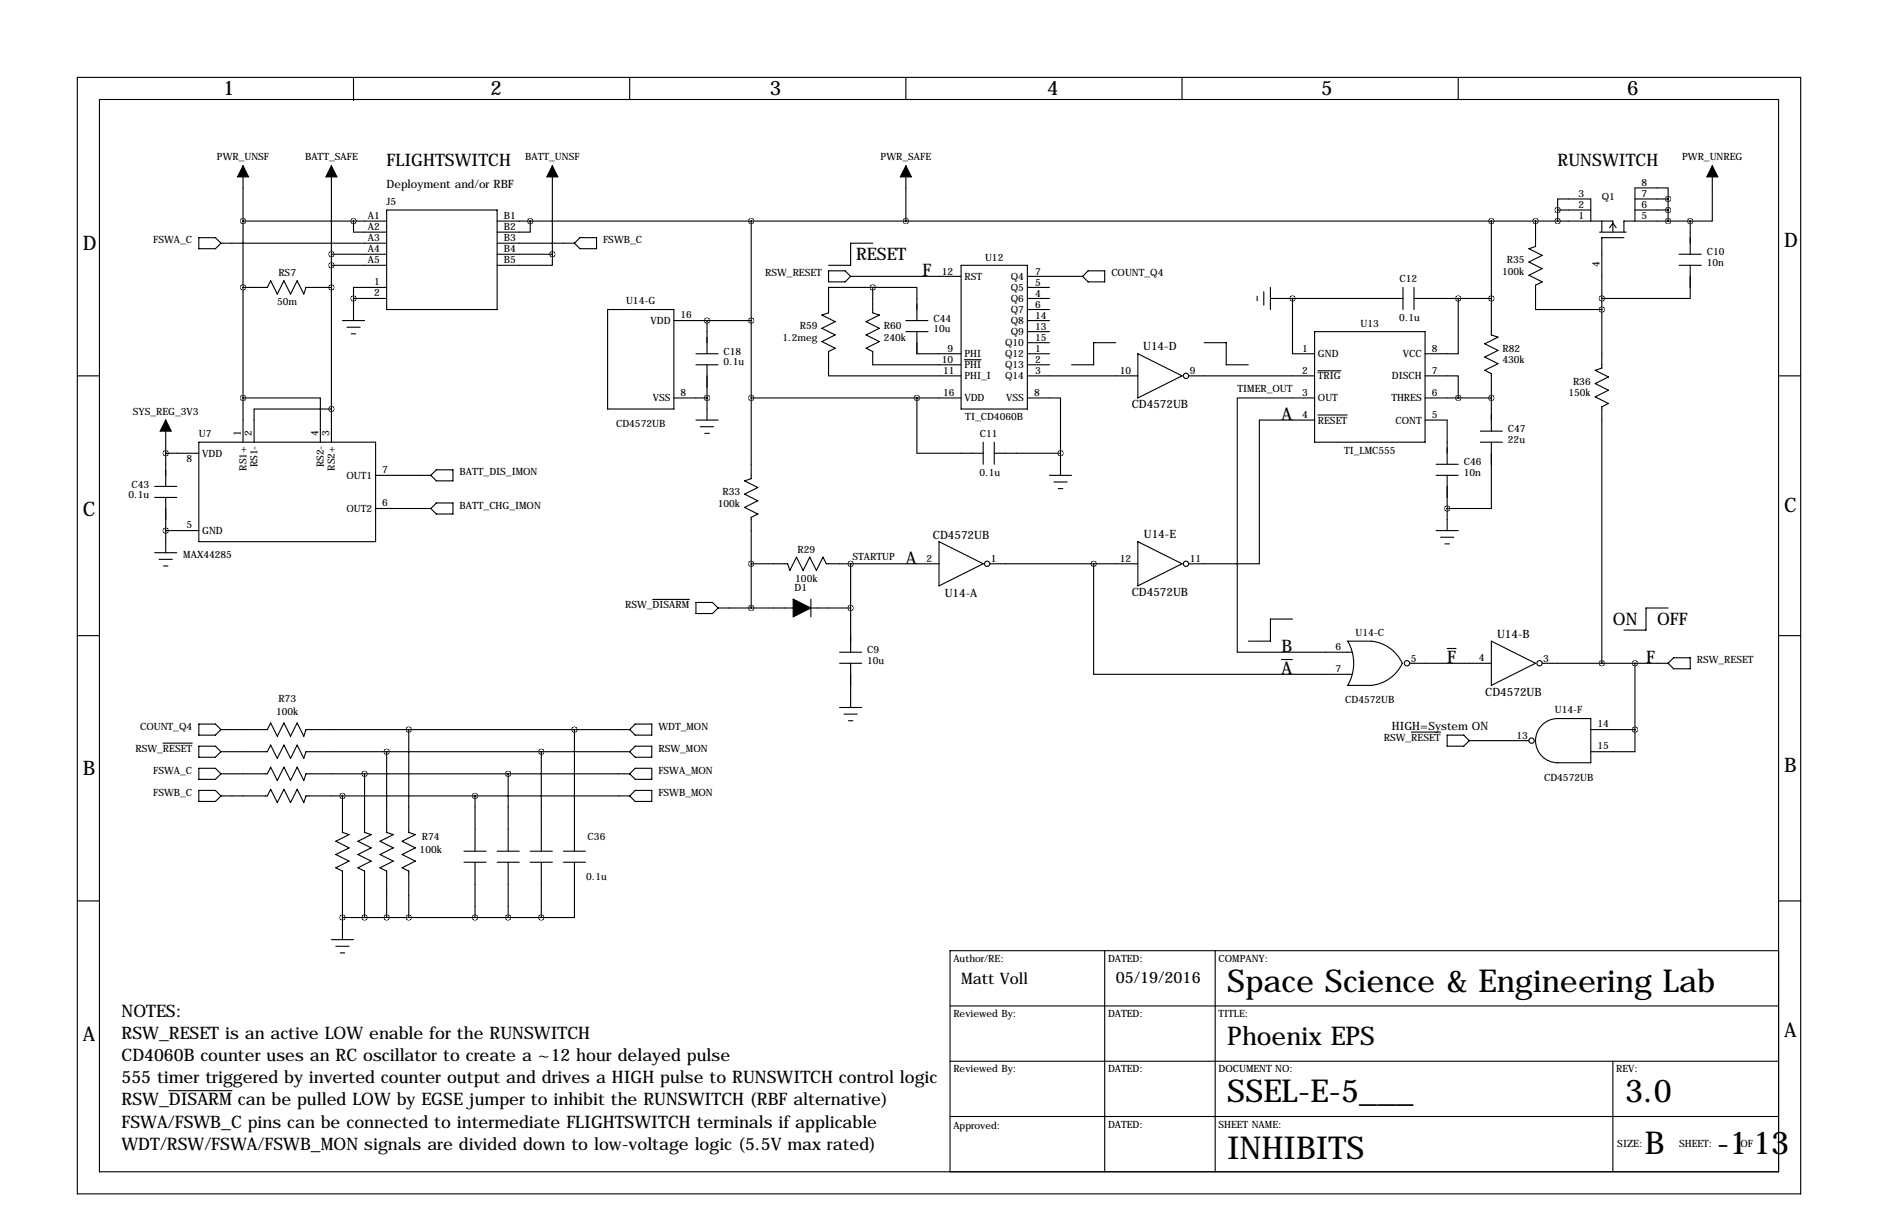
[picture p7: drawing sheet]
<svg xmlns="http://www.w3.org/2000/svg" width="432mm" height="279mm" viewBox="0 0 432 279" stroke-linecap="round" stroke-linejoin="round" font-family="sans-serif">
<g fill="none" stroke="#000" stroke-width=".25">
<path d="M17.8 17.8h396.2v256.5h-396.2zM81.3 17.8v5.3M144.8 17.8v5.1M208.3 17.8v5.1M271.8 17.8v5.1M335.3 17.8v5.1M22.9 22.9h386v246.3h-386zM55.9 38.1v63.5M76.2 38.1v63.5M127 38.1v20.3M208.3 38.1v12.7M393.7 38.1v12.7h-5.1"/>
<path d="M45.7 54.6h3.8l1.3 1.3-1.3 1.3h-3.8zM50.8 55.9h38.1M55.9 50.8h33M76.2 58.4h12.7M81.3 50.8v2.5h7.6M88.9 48.3h25.4v22.8h-25.4zM114.3 50.8h256.5v2.5M114.3 55.9h17.8M114.3 58.4h12.7M121.9 50.8v2.5h-7.6M127 58.4v2.6h-12.7M133.3 54.6h3.9v2.6h-3.9l-1.2-1.3z"/>
<path d="M172.7 50.8v59.2l-1.5 .5 3 1.5-3 1.5 3 1.6-3 1.5 3 1.5-1.5 .8v20.8M200.7 55.9h-5.1v5.1h-5.1M342.9 50.8v26.2l1.5 .5-3 1.5 3 1.5-3 1.5 3 1.6-3 1.5 1.5 .8v13.2M353.1 50.8v5.8l-1.6 .6 3.1 1.5-3.1 1.5 3.1 1.5-3.1 1.5 3.1 1.6-1.5 .7v5.6h15.2M358.1 48.3v-2.6h7.7v5.1M358.1 48.3h7.7M358.1 48.3v2.5M367.8 53.3h6.1M368.3 50.8v2.5M370.1 52.3l.7-1 .8 1M373.4 54.6h-5.1v30l-1.5 .5 3 1.5-3 1.5 3 1.6-3 1.5 3 1.5-1.5 .8v58.9M375.9 48.3h7.6"/>
<path d="M375.9 45.7h7.6M383.5 45.7v-2.5h-7.6v7.6M383.5 45.7v5.1M386.1 58.4h5.1M388.6 50.8h-15.2v2.5M388.6 50.8v7.6M55.9 66h5.6l.7-1.5 1.6 3.1 1.5-3.1 1.5 3.1 1.5-3.1 1.5 3.1 .6-1.6h5.8M76.2 61h12.7M78.7 73.7h5.1M79.8 75.2h3M80.8 76.7h1M81.3 68.6v5.1"/>
<path d="M81.3 68.6h7.6M88.9 66h-7.6v2.6M139.7 71.1h15.2v22.9h-15.2zM154.9 73.7h17.8M162.6 73.7v7.6M190.5 62.2h3.8l1.3 1.3-1.3 1.3h-3.8zM195.6 63.5h25.4M200.7 66h-10.2v5.9l-1.5 .5 3 1.5-3 1.5 3 1.6-3 1.5 3 1.5-1.5 .8v5.6h30.5M200.7 66h10.1v7.7M200.7 66v5.9l1.5 .5-3.1 1.5 3.1 1.5-3.1 1.6 3.1 1.5-3.1 1.5 1.6 .8v3h20.3M208.3 76.2h5.1M208.3 73.7h5.1"/>
<path d="M210.8 76.2v5.1h10.2M221 61h15.2v33h-15.2zM236.2 78.7h5.1M236.2 71.1h5.1M236.2 66h5.1M236.2 68.6h5.1M236.2 76.2h5.1M236.2 63.5h12.7M236.2 73.7h5.1M248.9 63.5l1.3-1.3h3.8v2.6h-3.8zM256.5 78.7h-5v5.1h-5.1M276.9 78.7h5v5.1h5.1"/>
<path d="M289.1 68.1v1M290.6 67.1v3M292.1 66v5.1M292.1 68.6h30.5M297.2 68.6v12.7h5.1M302.3 76.2h25.4v25.4h-25.4zM322.6 66v5.1M325.1 68.6h17.8M325.1 66v5.1M335.3 68.6v12.7h-7.6M386.1 61h5.1M388.6 61v7.6h-20.3"/>
<path d="M17.8 86.4h5.1M38.1 96.5v15.3M55.9 91.4h17.8v10.2M76.2 94h-17.8v7.6M154.9 91.4h7.7M160 83.8h5.1M160 81.3h5.1M160 96.5h5.1M161 98h3.1M162.1 99.6h1M162.6 83.8v12.7M172.7 91.4h48.3"/>
<path d="M210.8 91.4v12.7h15.3M221.7 82.7h3.9M236.2 91.4h7.6v12.7M236.2 86.4h25.4M236.2 83.8h5.1M236.2 81.3h5.1M261.6 81.3l10.2 5.1-10.2 5zM273.3 86.4h29M302.3 91.4h-17.8v58.5h26.4M302.3 96.5h-12.7v33h-16.3M303 85.2h5.3M303 95.4h6.7"/>
<path d="M327.7 86.4h7.6v5M327.7 91.4h15.2M327.7 96.5h5v10.2M340.4 99.1h5M408.9 86.4h5.1M35.6 111.8h5M35.6 114.3h5M38.1 104.1h7.6M38.1 114.3v12.7M45.7 101.6h40.7v22.9h-40.7zM86.4 109.2h12.7M86.4 116.8h12.7"/>
<path d="M99.1 116.8l1.2-1.2h3.8v2.5h-3.8zM100.3 107.9h3.8v2.6h-3.8l-1.2-1.3zM226.1 101.6v5.1M228.6 104.1h15.2M228.6 101.6v5.1M241.3 109.2h5.1M242.3 110.7h3.1M243.3 112.3h1M243.8 104.1v5.1M330.2 106.7h5.1M330.2 109.2h5.1M332.7 109.2v12.7"/>
<path d="M340.4 101.6h5M342.9 101.6v15.2h-10.2M35.6 127h5M36.6 128.5h3M37.6 130h1M38.1 121.9h7.6M150.1 137.7h8.4M160 138.4h3.8l1.3 1.3-1.3 1.3h-3.8zM165.1 139.7h17.3M172.7 129.5h8.4l.5 1.6 1.5-3.1 1.6 3.1 1.5-3.1 1.5 3.1 1.5-3.1 .8 1.5h25.9M186.4 139.7h9.2M186.4 137.7v4"/>
<path d="M195.6 129.5v20.4M215.9 124.5l10.2 5-10.2 5.1zM227.6 129.5h34M251.5 129.5v25.4h59.4M261.6 124.5l10.2 5-10.2 5.1zM330.2 121.9h5.1M331.2 123.4h3.1M332.2 125h1M383.5 139.7h-5v5.1h-5.1M17.8 146h5.1M193 149.9h5.1M193 152.4h5.1"/>
<path d="M195.6 152.4v10.2M294.6 151.5h2.5M297.2 142.2h-5.1v5.1h-5.1M315.2 147.3h-5.3a10.2 10.2 0 0 1 0 10.2h5.3a8.8 8.8 0 0 0 7.2-5.1M315.3 147.3a8.8 8.8 0 0 1 7.1 5.1M324.1 152.4h18.8M332.7 149h2.1M342.9 147.3l10.2 5.1-10.2 5.1zM354.6 152.4h28.9M375.9 152.4v15.2M383.5 152.4l1.3-1.3h3.8v2.6h-3.8zM408.9 146h5.1"/>
<path d="M37.5 170.7h6.7M45.7 166.4h3.8l1.3 1.2-1.3 1.3h-3.8zM45.7 171.4h3.8l1.3 1.3-1.3 1.3h-3.8zM45.7 176.5h3.8l1.3 1.3-1.3 1.3h-3.8zM50.8 167.6h10.7l.7-1.5 1.6 3.1 1.5-3.1 1.5 3.1 1.5-3.1 1.5 3.1 .6-1.6h74.4M50.8 172.7h10.7l.7-1.5 1.6 3 1.5-3 1.5 3 1.5-3 1.5 3 .6-1.5h74.4M50.8 177.8h10.7l.7-1.5 1.6 3 1.5-3 1.5 3 1.5-3 1.5 3 .6-1.5h74.4M83.8 177.8v13.5l1.5 .5-3 1.5 3 1.5-3 1.5 3 1.6-3 1.5 1.5 .8v10.6M88.9 172.7v18.6l1.5 .5-3 1.5 3 1.5-3 1.5 3 1.6-3 1.5 1.5 .8v10.6M94 167.6v23.7l1.5 .5-3 1.5 3 1.5-3 1.5 3 1.6-3 1.5 1.5 .8v10.6M116.8 177.8v17.8M124.5 172.7v22.9"/>
<path d="M132.1 167.6v28M144.8 172.7l1.2-1.3h3.9v2.6h-3.9zM146 166.4h3.9v2.5h-3.9l-1.2-1.3zM146 176.5h3.9v2.6h-3.9l-1.2-1.3zM193 162.6h5.1M194.1 164.1h3M195.1 165.6h1M324.5 168.2h6.7M332.7 168.9h3.8l1.3 1.3-1.3 1.2h-3.8zM337.8 170.2h13.7M354.3 166.9a5.1 5.1 0 0 1 3.8-1.8h7.7v10.2h-7.7a5.1 5.1 0 0 1-4.6-3 5.1 5.1 0 0 1 .8-5.4zM365.8 167.6h10.1"/>
<path d="M375.9 167.6v5.1h-10.1M45.7 181.6h3.8l1.3 1.3-1.3 1.2h-3.8zM50.8 182.9h10.7l.7-1.5 1.6 3 1.5-3 1.5 3 1.5-3 1.5 3 .6-1.5h74.4M78.7 182.9v8.4l1.6 .5-3.1 1.5 3.1 1.5-3.1 1.5 3.1 1.6-3.1 1.5 1.5 .8v15.7M106.7 198.1h5.1M106.7 195.6h5.1M109.2 182.9v12.7M109.2 198.1v12.7M114.3 198.1h5.1M114.3 195.6h5.1M116.8 198.1v12.7M121.9 198.1h5.1"/>
<path d="M121.9 195.6h5.1M124.5 198.1v12.7M129.5 198.1h5.1M129.5 195.6h5.1M132.1 198.1v12.7h-7.6M146 181.6h3.9v2.5h-3.9l-1.2-1.2zM17.8 207h5.1M76.2 215.9h5.1M77.2 217.4h3.1M78.2 218.9h1M78.7 210.8h45.8M254 218.4v50.8"/>
<path d="M279.4 218.4v50.8M408.9 207h5.2M408.9 218.4h-190.5v50.8M218.4 231.1h190.5M38.8 250.6h14.5M218.4 256.5h190.5M218.4 243.8h190.5M370.8 243.8v25.4"/>
<circle cx="272.7" cy="86.4" r=".61"/>
<circle cx="227" cy="129.5" r=".61"/>
<circle cx="272.7" cy="129.5" r=".61"/>
<circle cx="323.5" cy="152.4" r=".61"/>
<circle cx="354" cy="152.4" r=".61"/>
<circle cx="352.1" cy="170.2" r=".61"/>
</g>
<path d="M55.9 38.1l1.2 2.5h-2.5zM76.2 38.1l1.3 2.5h-2.6zM127 38.1l1.3 2.5h-2.6zM208.3 38.1l1.2 2.5h-2.5zM393.7 38.1l1.3 2.5h-2.6zM38.1 96.5l1.3 2.6h-2.6zM182.4 137.7l4 2-4 2z" fill="#000" stroke="#000" stroke-width=".25"/>
<path d="M81.2 68.6a.05 .05 0 0 0 .1 0 .05 .05 0 0 0-.1 0zM358.1 50.8a.05 .05 0 0 0 .1 0 .05 .05 0 0 0-.1 0zM358.1 48.3a.05 .05 0 0 0 .1 0 .05 .05 0 0 0-.1 0zM383.5 48.3a.05 .05 0 0 0 .1 0 .05 .05 0 0 0-.1 0zM383.5 45.7a.05 .05 0 0 0 .1 0 .05 .05 0 0 0-.1 0zM383.5 50.8a.05 .05 0 0 0 .1 0 .05 .05 0 0 0-.1 0zM353 50.8a.05 .05 0 0 0 .1 0 .05 .05 0 0 0-.1 0zM388.6 50.8a.05 .05 0 0 0 .1 0 .05 .05 0 0 0-.1 0zM243.8 104.1a.05 .05 0 0 0 .1 0 .05 .05 0 0 0-.1 0zM200.6 66a.05 .05 0 0 0 .1 0 .05 .05 0 0 0-.1 0zM335.2 68.6a.05 .05 0 0 0 .1 0 .05 .05 0 0 0-.1 0zM335.2 91.4a.05 .05 0 0 0 .1 0 .05 .05 0 0 0-.1 0zM297.1 68.6a.05 .05 0 0 0 .1 0 .05 .05 0 0 0-.1 0zM332.7 116.8a.05 .05 0 0 0 .1 0 .05 .05 0 0 0-.1 0zM208.2 50.8a.05 .05 0 0 0 .1 0 .05 .05 0 0 0-.1 0zM162.5 91.4a.05 .05 0 0 0 .1 0 .05 .05 0 0 0-.1 0zM162.5 73.7a.05 .05 0 0 0 .1 0 .05 .05 0 0 0-.1 0zM195.5 139.7a.05 .05 0 0 0 .1 0 .05 .05 0 0 0-.1 0zM195.5 129.5a.05 .05 0 0 0 .1 0 .05 .05 0 0 0-.1 0zM172.7 129.5a.05 .05 0 0 0 .1 0 .05 .05 0 0 0-.1 0zM172.7 91.4a.05 .05 0 0 0 .1 0 .05 .05 0 0 0-.1 0zM251.4 129.5a.05 .05 0 0 0 .1 0 .05 .05 0 0 0-.1 0zM210.8 91.4a.05 .05 0 0 0 .1 0 .05 .05 0 0 0-.1 0zM172.7 73.7a.05 .05 0 0 0 .1 0 .05 .05 0 0 0-.1 0zM55.8 91.4a.05 .05 0 0 0 .1 0 .05 .05 0 0 0-.1 0zM375.9 152.4a.05 .05 0 0 0 .1 0 .05 .05 0 0 0-.1 0zM375.9 167.6a.05 .05 0 0 0 .1 0 .05 .05 0 0 0-.1 0zM93.9 167.6a.05 .05 0 0 0 .1 0 .05 .05 0 0 0-.1 0zM83.8 177.8a.05 .05 0 0 0 .1 0 .05 .05 0 0 0-.1 0zM78.7 182.9a.05 .05 0 0 0 .1 0 .05 .05 0 0 0-.1 0zM83.8 210.8a.05 .05 0 0 0 .1 0 .05 .05 0 0 0-.1 0zM78.7 210.8a.05 .05 0 0 0 .1 0 .05 .05 0 0 0-.1 0zM109.2 182.9a.05 .05 0 0 0 .1 0 .05 .05 0 0 0-.1 0zM116.8 177.8a.05 .05 0 0 0 .1 0 .05 .05 0 0 0-.1 0zM124.4 172.7a.05 .05 0 0 0 .1 0 .05 .05 0 0 0-.1 0zM132 167.6a.05 .05 0 0 0 .1 0 .05 .05 0 0 0-.1 0zM121.9 50.8a.05 .05 0 0 0 .1 0 .05 .05 0 0 0-.1 0zM172.7 50.8a.05 .05 0 0 0 .1 0 .05 .05 0 0 0-.1 0zM55.8 66a.05 .05 0 0 0 .1 0 .05 .05 0 0 0-.1 0zM81.2 50.8a.05 .05 0 0 0 .1 0 .05 .05 0 0 0-.1 0zM55.8 50.8a.05 .05 0 0 0 .1 0 .05 .05 0 0 0-.1 0zM172.7 139.7a.05 .05 0 0 0 .1 0 .05 .05 0 0 0-.1 0zM93.9 210.8a.05 .05 0 0 0 .1 0 .05 .05 0 0 0-.1 0zM124.4 210.8a.05 .05 0 0 0 .1 0 .05 .05 0 0 0-.1 0zM116.8 210.8a.05 .05 0 0 0 .1 0 .05 .05 0 0 0-.1 0zM109.2 210.8a.05 .05 0 0 0 .1 0 .05 .05 0 0 0-.1 0z" fill="#000" stroke="#000" stroke-width="1.3"/>
<g font-size="7.3">
<text x="282.2" y="227.8">Space Science &amp; Engineering Lab</text>
<text x="282.2" y="253.2">SSEL-E-5___</text>
<text x="373.6" y="253.2">3.0</text>
<text x="282.2" y="266.2">INHIBITS</text>
<text x="378.2" y="265.2">B</text>
<text x="394.7" y="265.2">-1</text>
<text x="403.1" y="265.2">13</text>
</g>
<text font-size="5.9" x="282.2" y="240.1">Phoenix EPS</text>
<g font-size="4.6">
<text x="51.3" y="21.9">1</text>
<text x="112.8" y="21.9">2</text>
<text x="177" y="21.9">3</text>
<text x="240.8" y="21.9">4</text>
<text x="303.8" y="21.9">5</text>
<text x="374.1" y="21.9">6</text>
<text x="19" y="57.5">D</text>
<text x="410.2" y="56.7">D</text>
<text x="19" y="118.5">C</text>
<text x="410.2" y="117.7">C</text>
<text x="19" y="178.1">B</text>
<text x="410.2" y="177.4">B</text>
<text x="19" y="239.1">A</text>
<text x="410.2" y="238.3">A</text>
</g>
<g font-size="4">
<text x="88.9" y="38.1">FLIGHTSWITCH</text>
<text x="358.1" y="38.1">RUNSWITCH</text>
<text x="196.8" y="59.7">RESET</text>
<text x="212.1" y="63.5">F</text>
<text x="294.6" y="96.5">A</text>
<text x="208.3" y="129.5">A</text>
<text x="370.8" y="143.5">ON</text>
<text x="381" y="143.5">OFF</text>
<text x="294.6" y="149.9">B</text>
<text x="294.6" y="154.9">A</text>
<text x="332.7" y="152.4">F</text>
<text x="378.5" y="152.4">F</text>
<text x="27.9" y="233.7">NOTES:</text>
<text x="27.9" y="238.8">RSW_RESET is an active LOW enable for the RUNSWITCH</text>
<text x="27.9" y="243.8">CD4060B counter uses an RC oscillator to create a ~12 hour delayed pulse</text>
<text x="27.9" y="248.9">555 timer triggered by inverted counter output and drives a HIGH pulse to RUNSWITCH control logic</text>
<text x="27.9" y="254">RSW_DISARM can be pulled LOW by EGSE jumper to inhibit the RUNSWITCH (RBF alternative)</text>
<text x="27.9" y="259.1">FSWA/FSWB_C pins can be connected to intermediate FLIGHTSWITCH terminals if applicable</text>
<text x="27.9" y="264.2">WDT/RSW/FSWA/FSWB_MON signals are divided down to low-voltage logic (5.5V max rated)</text>
</g>
<g font-size="3.6">
<text x="221" y="226.1">Matt Voll</text>
<text x="256.5" y="225.8">05/19/2016</text>
</g>
<g font-size="2.6">
<text x="88.9" y="43.2">Deployment and/or RBF</text>
<text x="262.9" y="80.5">U14-D</text>
<text x="260.2" y="93.8">CD4572UB</text>
<text x="214.5" y="124">CD4572UB</text>
<text x="263" y="123.7">U14-E</text>
<text x="217.2" y="137.2">U14-A</text>
<text x="260.2" y="137">CD4572UB</text>
<text x="344.2" y="146.6">U14-B</text>
<text x="341.5" y="159.8">CD4572UB</text>
<text x="320" y="167.6">HIGH=System ON</text>
</g>
<g font-size="2.3">
<text x="49.9" y="36.8">PWR_UNSF</text>
<text x="70.1" y="36.8">BATT_SAFE</text>
<text x="120.7" y="36.8">BATT_UNSF</text>
<text x="202.5" y="36.8">PWR_SAFE</text>
<text x="386.8" y="36.8">PWR_UNREG</text>
<text x="88.9" y="47">J5</text>
<text x="362.9" y="47.8">2</text>
<text x="362.9" y="45.2">3</text>
<text x="368.3" y="46.1">Q1</text>
<text x="377.4" y="47.8">6</text>
<text x="377.4" y="45.2">7</text>
<text x="377.4" y="42.7">8</text>
<text x="84.6" y="50.3">A1</text>
<text x="84.6" y="52.8">A2</text>
<text x="115.8" y="50.3">B1</text>
<text x="115.8" y="52.8">B2</text>
<text x="362.9" y="50.3">1</text>
<text x="377.4" y="50.3">5</text>
<text x="35.2" y="55.9">FSWA_C</text>
<text x="84.6" y="55.4">A3</text>
<text x="84.6" y="57.9">A4</text>
<text x="115.8" y="55.4">B3</text>
<text x="115.8" y="57.9">B4</text>
<text x="138.7" y="55.9">FSWB_C</text>
<text x="226.5" y="59.9">U12</text>
<text x="392.4" y="58.7">C10</text>
<text x="64" y="63.5">RS7</text>
<text x="84.6" y="60.5">A5</text>
<text x="86.1" y="65.5">1</text>
<text x="115.8" y="60.5">B5</text>
<text x="175.9" y="63.5">RSW_RESET</text>
<text x="216.6" y="63.1">12</text>
<text x="221.7" y="64.3">RST</text>
<text x="232.4" y="64.3">Q4</text>
<text x="238" y="63.1">7</text>
<text x="238" y="65.7">5</text>
<text x="255.5" y="63.5">COUNT_Q4</text>
<text x="321.8" y="64.8">C12</text>
<text x="345.4" y="63.1">100k</text>
<text x="346.4" y="60.5">R35</text>
<text x="367.8" y="61.3" transform="rotate(-90 367.8 61.3)">4</text>
<text x="392.4" y="61">10n</text>
<text x="63.7" y="70.2">50m</text>
<text x="86.1" y="68.1">2</text>
<text x="144" y="69.8">U14-G</text>
<text x="232.4" y="71.9">Q7</text>
<text x="232.4" y="66.8">Q5</text>
<text x="232.4" y="69.4">Q6</text>
<text x="238" y="70.8">6</text>
<text x="238" y="68.2">4</text>
<text x="149.6" y="74.5">VDD</text>
<text x="156.5" y="73.2">16</text>
<text x="183.9" y="75.7">R59</text>
<text x="203.2" y="75.7">R60</text>
<text x="214.6" y="73.9">C44</text>
<text x="214.6" y="76.3">10u</text>
<text x="232.4" y="74.5">Q8</text>
<text x="232.4" y="77">Q9</text>
<text x="238" y="73.3">14</text>
<text x="238" y="75.8">13</text>
<text x="312.9" y="75.2">U13</text>
<text x="321.7" y="73.7">0.1u</text>
<text x="166.4" y="81.5">C18</text>
<text x="166.4" y="83.9">0.1u</text>
<text x="179.9" y="78.3">1.2meg</text>
<text x="203.2" y="78.3">240k</text>
<text x="216.6" y="83.5">10</text>
<text x="217.9" y="80.9">9</text>
<text x="221.7" y="82.1">PHI</text>
<text x="231.1" y="79.5">Q10</text>
<text x="231.1" y="82.1">Q12</text>
<text x="238" y="83.5">2</text>
<text x="238" y="78.4">15</text>
<text x="238" y="80.9">1</text>
<text x="299.4" y="80.8">1</text>
<text x="303" y="82.1">GND</text>
<text x="322.6" y="82.1">VCC</text>
<text x="329.2" y="80.8">8</text>
<text x="345.4" y="80.8">R82</text>
<text x="345.4" y="83.4">430k</text>
<text x="216.8" y="85.9">11</text>
<text x="221.7" y="87.2">PHI_I</text>
<text x="221.7" y="84.6">PHI</text>
<text x="231.1" y="87.2">Q14</text>
<text x="231.1" y="84.6">Q13</text>
<text x="238" y="86">3</text>
<text x="257.5" y="85.9">10</text>
<text x="273.6" y="86">9</text>
<text x="299.4" y="85.9">2</text>
<text x="303" y="87.2">TRIG</text>
<text x="320" y="87.2">DISCH</text>
<text x="329.2" y="85.9">7</text>
<text x="361.7" y="88.4">R36</text>
<text x="30.5" y="95.2">SYS_REG_3V3</text>
<text x="150.1" y="92.2">VSS</text>
<text x="156.5" y="90.9">8</text>
<text x="216.8" y="90.9">16</text>
<text x="221.7" y="92.2">VDD</text>
<text x="231.4" y="92.2">VSS</text>
<text x="237.7" y="90.9">8</text>
<text x="284.5" y="90.2">TIMER_OUT</text>
<text x="299.4" y="90.9">3</text>
<text x="303" y="92.2">OUT</text>
<text x="319.9" y="92.2">THRES</text>
<text x="329.2" y="90.9">6</text>
<text x="360.6" y="91">150k</text>
<text x="45.7" y="100.3">U7</text>
<text x="55.4" y="100.1" transform="rotate(-90 55.4 100.1)">1</text>
<text x="57.9" y="100.1" transform="rotate(-90 57.9 100.1)">2</text>
<text x="73.2" y="100.1" transform="rotate(-90 73.2 100.1)">4</text>
<text x="75.7" y="100.1" transform="rotate(-90 75.7 100.1)">3</text>
<text x="141.7" y="98.1">CD4572UB</text>
<text x="221.9" y="96.6">TI_CD4060B</text>
<text x="225.3" y="100.3">C11</text>
<text x="299.4" y="96">4</text>
<text x="303" y="97.3">RESET</text>
<text x="320.8" y="97.3">CONT</text>
<text x="329.2" y="96">5</text>
<text x="346.7" y="99.3">C47</text>
<text x="346.7" y="101.7">22u</text>
<text x="42.9" y="106.3">8</text>
<text x="46.5" y="104.9">VDD</text>
<text x="59.2" y="107.4" transform="rotate(-90 59.2 107.4)">RS1-</text>
<text x="74.5" y="107.4" transform="rotate(-90 74.5 107.4)">RS2-</text>
<text x="309" y="104.2">TI_LMC555</text>
<text x="336.5" y="106.9">C46</text>
<text x="30.2" y="112">C43</text>
<text x="56.7" y="108.2" transform="rotate(-90 56.7 108.2)">RS1+</text>
<text x="77" y="108.2" transform="rotate(-90 77 108.2)">RS2+</text>
<text x="79.7" y="110">OUT1</text>
<text x="87.9" y="108.7">7</text>
<text x="105.7" y="109.2">BATT_DIS_IMON</text>
<text x="166.1" y="113.8">R33</text>
<text x="225.2" y="109.3">0.1u</text>
<text x="336.5" y="109.3">10n</text>
<text x="29.5" y="114.4">0.1u</text>
<text x="79.7" y="117.6">OUT2</text>
<text x="87.9" y="116.3">6</text>
<text x="105.7" y="116.8">BATT_CHG_IMON</text>
<text x="165" y="116.4">100k</text>
<text x="42.9" y="121.4">5</text>
<text x="46.5" y="122.7">GND</text>
<text x="42.1" y="128.3">MAX44285</text>
<text x="183.4" y="127">R29</text>
<text x="196" y="128.6">STARTUP</text>
<text x="213.1" y="129">2</text>
<text x="227.8" y="129.2">1</text>
<text x="257.5" y="129">12</text>
<text x="273.6" y="129.2">11</text>
<text x="182.7" y="135.9">D1</text>
<text x="182.9" y="133.7">100k</text>
<text x="143.7" y="139.7">RSW_DISARM</text>
<text x="307" y="149.4">6</text>
<text x="311.7" y="146">U14-C</text>
<text x="199.4" y="150.1">C9</text>
<text x="199.4" y="152.5">10u</text>
<text x="307" y="154.4">7</text>
<text x="324.4" y="152">5</text>
<text x="340.1" y="151.9">4</text>
<text x="354.8" y="152">3</text>
<text x="390.1" y="152.4">RSW_RESET</text>
<text x="64" y="161.3">R73</text>
<text x="309.3" y="161.6">CD4572UB</text>
<text x="32.2" y="167.6">COUNT_Q4</text>
<text x="63.5" y="164.2">100k</text>
<text x="151.4" y="167.6">WDT_MON</text>
<text x="357.5" y="163.8">U14-F</text>
<text x="367.3" y="167.1">14</text>
<text x="31.2" y="172.7">RSW_RESET</text>
<text x="151.4" y="172.7">RSW_MON</text>
<text x="318.2" y="170.2">RSW_RESET</text>
<text x="348.6" y="169.8">13</text>
<text x="367.3" y="172.2">15</text>
<text x="35.2" y="177.8">FSWA_C</text>
<text x="151.4" y="177.8">FSWA_MON</text>
<text x="355" y="179.4">CD4572UB</text>
<text x="35.2" y="182.9">FSWB_C</text>
<text x="151.4" y="182.9">FSWB_MON</text>
<text x="96.5" y="195.9">100k</text>
<text x="97" y="193">R74</text>
<text x="135.1" y="193">C36</text>
<text x="134.8" y="202.3">0.1u</text>
<text x="219.2" y="221">Author/RE:</text>
<text x="254.8" y="221">DATED:</text>
<text x="280.2" y="221">COMPANY:</text>
<text x="219.2" y="233.7">Reviewed By:</text>
<text x="254.8" y="233.7">DATED:</text>
<text x="280.2" y="233.7">TITLE:</text>
<text x="219.2" y="246.4">Reviewed By:</text>
<text x="254.8" y="246.4">DATED:</text>
<text x="280.2" y="246.4">DOCUMENT NO:</text>
<text x="371.6" y="246.4">REV:</text>
<text x="219.2" y="259.3">Approved:</text>
<text x="254.8" y="259.1">DATED:</text>
<text x="280.2" y="259.1">SHEET NAME:</text>
<text x="371.9" y="263.7">SIZE:</text>
<text x="386.1" y="263.7">SHEET:</text>
<text x="400.2" y="263.7">OF</text>
</g>
</svg>
